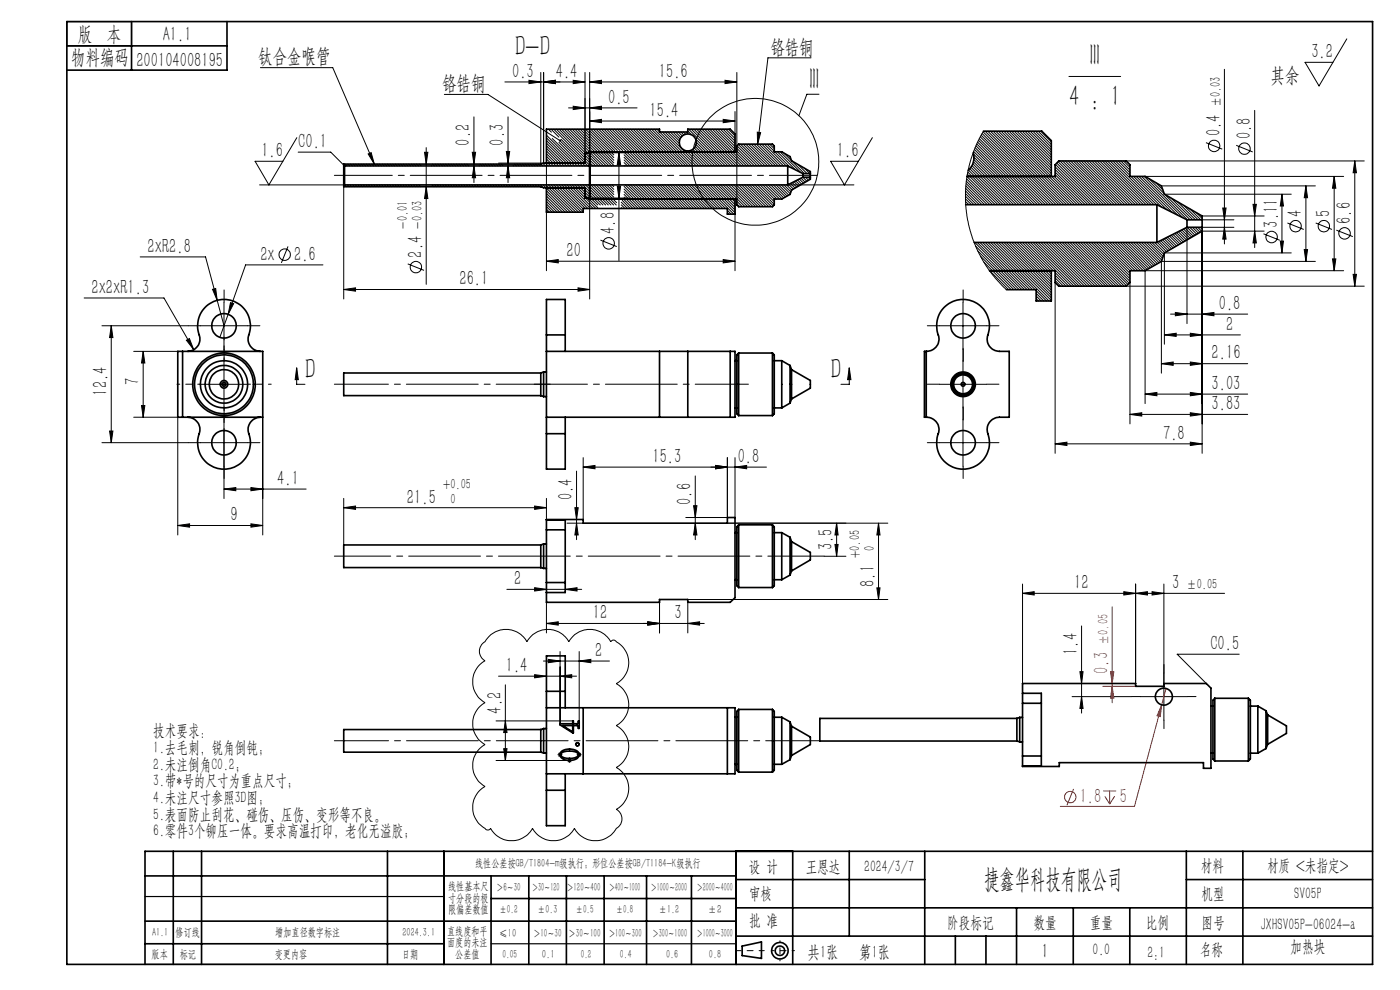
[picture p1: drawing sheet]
<svg xmlns="http://www.w3.org/2000/svg" width="297mm" height="210mm" viewBox="0 0 297 210" stroke-linecap="round" stroke-linejoin="round" font-family="sans-serif">
<g fill="none" stroke="#000" stroke-width=".21">
<path d="M55.2 14.3h15.4l8.8 20.5M112.2 17l2.5 .4-2.5 .3zM114.7 15.4v19.4M115.3 17.4l2.5-.4v.7zM115.3 15.4v19.2h-9.5M121.6 17l2.5 .4-2.5 .3zM124.1 15.4v17M124.1 17.4h-17M125.1 17.4l2.5-.4v.7zM125.1 17.4h31.2M125.1 15.4v23.8M153.8 17l2.5 .4-2.5 .3z"/>
<path d="M156.3 15.4v26.8M172 12.3h-9.1l-2.2 18.3M173.7 20h-2.5l-1.7 4.5M226.8 16.2h10.9M259.8 14.7v37M285.7 8.2l-5.9 10-2.9-5h5.9M55.1 39.2h18M63 29.2l-6 10-2.9-5h5.9M63.3 32.3h6.9l2.7 2.7M72.9 39.6v23.8M78.1 32.7l.6-.3 .7 2.4zM90.1 32.3h.7l-.4 2.5z"/>
<path d="M90.4 39.6l.4 2.5h-.7zM90.4 31.3v29M94.3 20h9.2l15.3 9.8M100.2 32.3h.7l-.4 2.5zM100.5 35.2l.4 2.5h-.7zM100.5 24.8v13.9M107.4 32.1h.7l-.3 2.5zM107.8 35.2l.3 2.5h-.7zM107.8 24.8v13.9M115.9 34.6v22.8M120.6 22.9h14.5M121.6 22.5l2.5 .4-2.5 .3z"/>
<path d="M125.1 32.4h8.2M125.1 25.7l2.5-.4v.7zM125.1 22.9l2.5-.4v.7zM125.1 25.7h30.8M131 39.5h.7l-.4 2.5zM131.3 32.4v22.9M131.3 32.4l.4 2.5h-.7zM153.4 25.3l2.5 .4-2.5 .3zM155.9 23.7v8.5M160.7 28l.7 .1-.7 2.5zM167.1 39.2h14.1M185.1 29.2l-6 10-2.9-5h5.9"/>
<path d="M238.9 34.1h50.5M242.9 37.4h42.1M246.4 39.4h32.6M255.8 30.3l3.5 1.3M262.3 30.8l3.4 1.4M266.2 23.4v29.1M277 39.4l.4 2.5h-.7zM277 39.4v16M283 37.4l.4 2.5h-.7zM283 37.4v20M287.4 34.1l.4 2.5h-.7zM287.4 34.1v26.6"/>
<path d="M29.7 54.5h13.9l3.9 14.6M61.1 52.3l-1.4 3.5M68.5 56.2h-16.4l-3.7 10.5M86.5 56l3.5 1.4M115.9 55.4l2.5-.3v.7zM115.9 55.4h40M125.1 42h8.2M125.1 42.2v21.2M127.4 50.9l3.4 1.4M153.4 55.1l2.5 .3-2.5 .4zM155.9 42.2v15.2M223.8 59.9v36.3"/>
<path d="M239.7 59.9v30M247 41.2h26.9M251.8 48.2v20.4M255 45.8h13.2M255 46.6h6.8M255 48.2h6.8M259.4 44.1h.7l-.3 2.5zM259.8 48.2l.3 2.5h-.7zM265.8 43.3h.7l-.3 2.5zM266.2 49l.3 2.5h-.7zM268 49.6l3.5 1.4M268.2 49h-13.2v47.2"/>
<path d="M271.6 51.1h.7l-.3 2.5zM272 41.2l.3 2.5h-.7zM272 41.2v12.4M273.1 47.3l3.5 1.4M273.9 53.6h-26.9v19.4M276.7 52.9h.7l-.4 2.5zM279 55.4h-32.6v23.8M279.1 47.3l3.5 1.4M282.7 54.9h.7l-.4 2.5zM283.5 48.8l3.5 1.4M285 57.4h-42.1v28.2M287.1 58.2h.7l-.4 2.5z"/>
<path d="M17.9 63.2h16.9l6.3 11M21.6 69.1h18.3M23.6 69.1l.4 2.5h-.8zM23.6 69.1v24.8M28.4 74.5h9.3M30.4 74.5l.3 2.5h-.7zM30.4 74.5v14M39.5 72.2l.7-.4 .9 2.4zM42.5 69.1h10M45.1 61.4l.7-.2 .3 2.5zM47.5 64.1v10M47.5 76.5v10"/>
<path d="M48.4 66.7l-1.8 4.9M48.9 64.2l.7 .2-1.2 2.3zM62.9 78l.4 2.5h-.7zM62.9 78v3.5h1.8M72.9 61.4l2.5-.3v.7zM72.9 61.4h52.2M122.6 61.1l2.5 .3-2.5 .4zM180.2 78l.3 2.5h-.7zM180.2 78v3.5h-1.8M199.3 69.1h10M204.3 64.1v10M204.3 76.5v10"/>
<path d="M238.9 60.7h50.5M246.4 77.1l2.5-.3v.7zM246.4 77.1h18.3M247 71l2.5-.3v.7zM247 71h16.1M248.3 66.6h16.4M249.3 66.3l2.5 .3-2.5 .4zM252.5 70.7l2.5 .3-2.5 .4zM252.5 76.8l2.5 .3-2.5 .4zM255 66.6l2.5-.3v.7zM21.6 93.9h18.3M23.2 91.4h.8l-.4 2.5z"/>
<path d="M28.4 88.5h9.3v25M30 86h.7l-.3 2.5zM42.5 81.5h10M42.5 93.9h10M47.5 88.9v16.9M55.7 88.5v25M122.3 99.9v14.6M123.7 99.1l2.5-.4v.7zM123.7 99.1h38.9M123.7 97.1v13.1M151.8 98.7l2.5 .4-2.5 .3zM154.3 97.1v12.7h-8.8"/>
<path d="M155.9 99.1l2.5-.4v.7zM155.9 97.1v12.7M199.3 81.5h10M199.3 93.9h10M204.3 88.9v10M223.8 94.1l2.5-.3v.7zM223.8 94.1h31.2M239.7 87.9l2.5-.3v.7zM239.7 87.9h25M242.9 83.6l2.5-.4v.8zM242.9 83.6h21.8M252.5 83.2l2.5 .4-2.5 .4z"/>
<path d="M252.5 87.6l2.5 .3-2.5 .4zM252.5 93.8l2.5 .3-2.5 .4zM37.7 111.5l2.5-.4v.7zM37.7 111.5h18M47.5 103.7l2.5-.3v.7zM47.5 103.7h17.4M53.2 111.1l2.5 .4-2.5 .3zM53.2 103.4l2.5 .3-2.5 .4zM72.9 107.7l2.5-.4v.7zM72.9 105.7v9.9M72.9 107.7h43M113.4 107.3l2.5 .4-2.5 .3z"/>
<path d="M115.9 105.7v4.5M120.3 111h3.4M122 107.7h.7l-.4 2.5zM122.3 111l.4 2.5h-.7zM147.1 107.3h.7l-.3 2.5zM147.5 101v13.5M147.5 111l.3 2.5h-.7zM154.3 111h34M174.8 118h4.7M177.1 115.5h.7l-.3 2.5zM177.5 111v7M177.5 111l.3 2.5h-.7z"/>
<path d="M186.4 111v16.2M186.4 111l.3 2.5h-.7zM103.9 134.9a5.1 5.1 0 0 1 7.9 1.2 5.1 5.1 0 0 1 8.9 0 5.1 5.1 0 0 1 8.9 0 .66 .66 0 0 1 1.1 0 5.1 5.1 0 0 1 0 8.9 5.1 5.1 0 0 1 0 8.9 5.1 5.1 0 0 1 0 8.9 5.1 5.1 0 0 1 0 8.9 2.29 2.29 0 0 1 0 4 5.1 5.1 0 0 1-8.9 0 5.1 5.1 0 0 1-8.8 0 5.1 5.1 0 0 1-8.9 0 .66 .66 0 0 1-1.2 0 5.1 5.1 0 0 1 0-8.9 5.1 5.1 0 0 1 0-8.9 5.1 5.1 0 0 1 0-8.9 5.1 5.1 0 0 1 0-8.8 2.29 2.29 0 0 1 0-4.1zM107.5 125h15.9M113.4 124.7l2.5 .3-2.5 .4zM115.9 132.2l2.5-.3v.7zM115.9 127.8v6.5M115.9 132.2h33.5M116.3 139.9l2.5 .3-2.5 .4zM118.8 138.2v15.3M119.9 125l2.5-.3v.7zM122.9 138.2v14.8"/>
<path d="M137.4 131.9l2.5 .3-2.5 .4zM139.9 127.8v6.5M145.9 127.2h42.4M145.9 132.2l2.5-.3v.7zM145.9 127.8v6.5M186 124.7h.7l-.3 2.5zM216.9 125.9l2.5-.4v.7zM216.9 123.9v21.1M216.9 125.9h42.9M229.4 132.8v18.5M238.4 125.5l2.5 .4-2.5 .3zM240.9 125.9l2.5-.4v.7z"/>
<path d="M240.9 123.9v21.1M244.4 125.5l2.5 .4-2.5 .3zM246.9 123.9v28.9M262.9 138.8h-13.2l6.2 6.2M105.2 152.9h16.3M105.8 143.4h16.5M106.9 158.8h.7l-.4 2.5zM107.2 152.9l.4 2.5h-.7zM107.2 145.3v16M113.4 143.1l2.5 .3-2.5 .4zM115.3 140.2h14M118.5 159.7l.7 .7"/>
<path d="M118.8 159.6v1M118.8 143.4l2.5-.3v.7zM119.2 159.7l-.7 .7M122.5 159.7l.7 .7M122.9 159.6v1M122.9 140.2l2.4-.3v.7zM123.2 159.7l-.7 .7M227.4 147.8h12.7M229.1 142.5h.7l-.4 2.5zM229.4 147.8l.4 2.5h-.7zM241.9 147.8h10M105.2 161.3h16.1"/>
<path d="M118.3 160.1h1M120.5 161l.7 .7M120.8 160.8v1M121.2 161l-.7 .7M122.3 160.1h1.1"/>
<circle cx="160.3" cy="34.3" r="13.4"/>
<circle cx="257.6" cy="31" r="1.22"/>
<circle cx="264" cy="31.5" r="1.2"/>
<circle cx="60.4" cy="54" r="1.2"/>
<circle cx="88.2" cy="56.7" r="1.22"/>
<circle cx="129.1" cy="51.6" r="1.21"/>
<circle cx="269.8" cy="50.3" r="1.22"/>
<circle cx="274.8" cy="48" r="1.21"/>
<circle cx="280.8" cy="48" r="1.21"/>
<circle cx="285.2" cy="49.5" r="1.21"/>
</g>
<g fill="none" stroke="#f00" stroke-width=".21">
<path d="M235.9 128.7v20.4M233.9 145.6h7M235.6 142.5h.7l-.4 2.5zM235.9 145.6l.4 2.5h-.7zM246.5 149.5l-.4 2.5-.6-.2zM247.4 146l-6.7 25.1h-15.8M227.8 167.3l-1.5 3.5M234 167.8h2.8M234.4 168.9l1 1.7M235.4 167.8v2.8M236.5 168.9l-1.1 1.7"/>
<circle cx="227" cy="169.1" r="1.21"/>
</g>
<g fill="none" stroke="#000" stroke-width=".35">
<path d="M14.2 4.6h277v200h-277zM14.2 9.7h34M27.9 4.6v10.3M48.2 4.6v10.3h-34M30.8 195.4h125.4M30.8 185.8h125.4M36.8 180.6v24M42.8 180.6v24M82.2 180.6v24M94.2 180.6v24M104.2 185.8v18.8M104.2 190.6h52"/>
<path d="M112.2 185.8v18.8M120.2 185.8v18.8M128.2 185.8v18.8M137.2 185.8v18.8M146.7 185.8v18.8M156.2 180.6v24M156.2 186.6h40M156.2 198.6h135M156.2 192.6h135M168.2 180.6v24M180.2 180.6v18M196.2 180.6v24"/>
<path d="M202.7 198.6v6M209.2 198.6v6M215.7 192.6v12M227.7 192.6v12M239.7 192.6v12M251.7 186.6h39.5M251.7 180.6v24M263.7 180.6v24M291.2 180.6h-260.4v24M30.8 200.2h63.4M157.4 200.7l4.1-.9v3.5l-4.1-.6z"/>
<circle cx="165.5" cy="201.7" r="1.74"/>
<circle cx="165.5" cy="201.7" r="1"/>
</g>
<path d="M47.5 76.5v-5M42.5 81.5h-5M47.5 86.5v5M52.5 81.5h5" fill="none" stroke="#000" stroke-width=".21" stroke-dasharray="15.2 1.3 1.3 1.3" stroke-dashoffset="14.6"/>
<g fill="none" stroke="#000" stroke-width=".21" stroke-dasharray="15.2 1.3 1.3 1.3">
<path d="M70.9 37.2h2.2M42.5 69.1h-2.6M47.5 64.1v-2.6M47.5 74.1v2.6M52.5 69.1h2.6M199.3 69.1h-2.6M204.3 76.5v-2.6M204.3 64.1v-2.6M204.3 74.1v2.6M209.3 69.1h2.6M42.5 93.9h-2.6M47.5 88.9v-2.6"/>
<path d="M47.5 98.9v2.6M52.5 93.9h2.6M199.3 81.5h-2.6M199.3 93.9h-2.6M204.3 86.5v2.6M204.3 88.9v-2.6M204.3 98.9v2.6M209.3 81.5h2.6M209.3 93.9h2.6M241.9 147.8h-1.8M246.9 142.8v-1.8M246.9 152.8v1.8"/>
<path d="M251.9 147.8h1.8"/>
</g>
<path d="M70.9 157.1h103" fill="none" stroke="#000" stroke-width=".21" stroke-dasharray="15.2 1.3 1.3 1.3" stroke-dashoffset="3.7"/>
<path d="M70.9 118h103.9" fill="none" stroke="#000" stroke-width=".21" stroke-dasharray="15.2 1.3 1.3 1.3" stroke-dashoffset="3.3"/>
<path d="M70.9 81.5h45.8" fill="none" stroke="#000" stroke-width=".21" stroke-dasharray="15.2 1.3 1.3 1.3" stroke-dashoffset="3.8"/>
<path d="M113.3 81.5h45.5" fill="none" stroke="#000" stroke-width=".21" stroke-dasharray="15.2 1.3 1.3 1.3" stroke-dashoffset="3.9"/>
<path d="M73.1 37.2h100.2" fill="none" stroke="#000" stroke-width=".21" stroke-dasharray="15.2 1.3 1.3 1.3" stroke-dashoffset="5.1"/>
<path d="M162.1 201.7h-6" fill="none" stroke="#000" stroke-width=".21" stroke-dasharray="15.2 1.3 1.3 1.3" stroke-dashoffset="14.1"/>
<path d="M168.5 201.7h-4.8" fill="none" stroke="#000" stroke-width=".21" stroke-dasharray="15.2 1.3 1.3 1.3" stroke-dashoffset="14.7"/>
<path d="M165.5 199.6v4.2" fill="none" stroke="#000" stroke-width=".21" stroke-dasharray="15.2 1.3 1.3 1.3" stroke-dashoffset="15"/>
<path d="M14.2 4.6h13.7v5.1h-13.7zM30.8 190.2h63.4M30.8 204.6h63.4M104.2 200.2h52" fill="none" stroke="#000" stroke-width=".25"/>
<g fill="#000">
<path d="M78.1 32.7l.6-.3 .7 2.4zM118.6 29.7v.1a.22 .22 0 0 0 .1 .3 .22 .22 0 0 0 .3-.2l-.2-.1 .2 .1-.1-.3zM160.7 28l.7 .1-.7 2.5z"/>
<path d="M90.4 39.6l.4 2.5h-.7zM90.1 32.3h.7l-.4 2.5z"/>
<path d="M259.4 44.1h.7l-.3 2.5zM259.8 48.2l.3 2.5h-.7z"/>
<path d="M180.2 78l.3 2.5h-.7zM62.9 78l.4 2.5h-.7z"/>
<path d="M30 86h.7l-.3 2.5zM30.4 74.5l.3 2.5h-.7zM23.2 91.4h.8l-.4 2.5zM23.6 69.1l.4 2.5h-.8zM100.5 35.2l.4 2.5h-.7zM100.2 32.3h.7l-.4 2.5zM107.8 35.2l.3 2.5h-.7zM107.4 32.1h.7l-.3 2.5zM271.6 51.1h.7l-.3 2.5zM272 41.2l.3 2.5h-.7zM276.7 52.9h.7l-.4 2.5zM277 39.4l.4 2.5h-.7zM282.7 54.9h.7l-.4 2.5zM283 37.4l.4 2.5h-.7zM287.1 58.2h.7l-.4 2.5zM287.4 34.1l.4 2.5h-.7z"/>
<path d="M151.8 98.7l2.5 .4-2.5 .3zM123.7 99.1l2.5-.4v.7z"/>
<path d="M155.9 99.1l2.5-.4v.7zM151.8 98.7l2.5 .4-2.5 .3zM121.6 17l2.5 .4-2.5 .3zM115.3 17.4l2.5-.4v.7zM122.6 61.1l2.5 .3-2.5 .4zM72.9 61.4l2.5-.3v.7zM153.8 17l2.5 .4-2.5 .3zM125.1 17.4l2.5-.4v.7zM252.5 70.7l2.5 .3-2.5 .4zM247 71l2.5-.3v.7z"/>
<path d="M37.7 111.5l2.5-.4v.7zM53.2 111.1l2.5 .4-2.5 .3zM45.1 61.4l1 2.3-.3-2.5zM48.9 64.2l-.5 2.5 1.2-2.3zM39.5 72.2l1.6 2-.9-2.4zM47.5 103.7l2.5-.3v.7zM53.2 103.4l2.5 .3-2.5 .4zM113.4 124.7l2.5 .3-2.5 .4zM119.9 125l2.5-.3v.7zM72.9 107.7l2.5-.4v.7zM113.4 107.3l2.5 .4-2.5 .3zM125.1 25.7l2.5-.4v.7zM153.4 25.3l2.5 .4-2.5 .3zM115.9 55.4l2.5-.3v.7zM153.4 55.1l2.5 .3-2.5 .4zM121.6 22.5l2.5 .4-2.5 .3zM125.1 22.9l2.5-.4v.7zM112.2 17l2.5 .4-2.5 .3zM115.3 17.4l2.5-.4v.7zM249.3 66.3l2.5 .3-2.5 .4zM255 66.6l2.5-.3v.7zM246.4 77.1l2.5-.3v.7zM252.5 76.8l2.5 .3-2.5 .4zM242.9 83.6l2.5-.4v.8zM252.5 83.2l2.5 .4-2.5 .4zM239.7 87.9l2.5-.3v.7zM252.5 87.6l2.5 .3-2.5 .4zM223.8 94.1l2.5-.3v.7zM252.5 93.8l2.5 .3-2.5 .4zM116.3 139.9l2.5 .3-2.5 .4zM122.9 140.2l2.4-.3v.7zM113.4 143.1l2.5 .3-2.5 .4zM118.8 143.4l2.5-.3v.7z"/>
<path d="M147.5 111l.3 2.5h-.7zM147.1 107.3h.7l-.3 2.5zM186 124.7h.7l-.3 2.5zM186.4 111l.3 2.5h-.7zM122.3 111l.4 2.5h-.7zM122 107.7h.7l-.4 2.5z"/>
<path d="M177.5 111l.3 2.5h-.7zM177.1 115.5h.7l-.3 2.5zM131.3 32.4l.4 2.5h-.7zM131 39.5h.7l-.4 2.5zM265.8 43.3h.7l-.3 2.5zM266.2 49l.3 2.5h-.7z"/>
<path d="M115.9 132.2l2.5-.3v.7zM137.4 131.9l2.5 .3-2.5 .4z"/>
<path d="M137.4 131.9l2.5 .3-2.5 .4zM145.9 132.2l2.5-.3v.7z"/>
<path d="M216.9 125.9l2.5-.4v.7zM238.4 125.5l2.5 .4-2.5 .3z"/>
<path d="M240.9 125.9l2.5-.4v.7zM244.4 125.5l2.5 .4-2.5 .3z"/>
<path d="M229.1 142.5h.7l-.4 2.5zM229.4 147.8l.4 2.5h-.7z"/>
<path d="M106.9 158.8h.7l-.4 2.5zM107.2 152.9l.4 2.5h-.7z"/>
</g>
<g fill="#f00">
<path d="M246.5 149.5l-.4 2.5-.6-.2z"/>
<path d="M235.6 142.5h.7l-.4 2.5zM235.9 145.6l.4 2.5h-.7z"/>
</g>
<g fill="none" stroke="#000" stroke-width=".35">
<path d="M72.9 35v4.4M72.9 39.4v.2h41.8l.6 .2h8.8v2.2h1M72.9 35l.2 .2M73.1 35.2v4M73.1 39.2l-.2 .2M73.1 39.2h94M73.1 35.2h94M115.9 39.8v5.2h7.8v-.8h30.6v1.2h1.6v-3.2M124.9 32.4v-.2h31.4v-1.2l.4-.4h7.2l.4 .4v1.2h1.5l1.8 1 .3 .9 4 2.3v.4M125.1 32.2v10M125.1 32.4h-1v2.2h-8.8l-.6 .2h-41.8v.2M155.9 32.2v-3.8l-1-1h-9v.6h-6v-.6h-24v7.2"/>
<path d="M167.1 35.2v4M167.1 35.2l3.2 1.6M170.3 36.8v.8M170.3 37.6l-3.2 1.6M170.3 37.6h1.6M170.3 36.8h1.6M171.9 36.8v.8M171.9 37.6v.4l-4 2.3-.3 .9-1.8 1h-1.5v1.3l-.4 .3h-7.2l-.4-.3v-1.3h-31.4v-.2M205.1 37.4h18.7v-2.4l.8-.9h14.3l.8 .9v2.4h3.2l3.5 2 .6 1.8 8 4.6v.8M206.5 32.4a3.7 3.7 0 0 1-1.1 3.8M208.6 27.8h12.4l2 2v7.6M204.9 43.4h40.5"/>
<path d="M206.7 51.4h38.7M223 57.4v6.4h-3.2v-2.4h-6.3M245.4 43.4v8M245.4 43.4l6.4 3.2M251.8 46.6v1.6M251.8 48.2l-6.4 3.2M251.8 48.2h3.2M251.8 46.6h3.2M255 46.6v1.6M255 48.2v.8l-8 4.6-.6 1.8-3.5 2h-3.2v2.5l-.8 .8h-14.3l-.8-.8v-2.5h-13.9M37.7 74.5h18v14h-18zM38.7 74.5v14"/>
<path d="M39.8 74.5a2.67 2.67 0 0 0 2.3-3.9 5.6 5.6 0 0 1 6-7.1 5.6 5.6 0 0 1 4.5 8.1 2.66 2.66 0 0 0 2.6 2.9M114.7 79.1v4.8M114.7 79.1h-41.8v4.8h41.8M115.3 78.9v5.2M115.3 78.9h.6M115.3 78.9l-.6 .2M115.9 71v3.5M115.9 71v-7.5h4v7.5M115.9 74.5v14M115.9 74.5h40v14h-40M115.9 71h4M119.9 71v3.5"/>
<path d="M139.9 74.5v14M145.9 74.5v14M154.9 74.5v14M155.9 76.5h.4M156.7 74.9v13.3M156.7 74.9l-.4 .4v12.5l.4 .4M156.7 74.9h7.2M163.9 74.9v13.3M163.9 74.9l.4 .4v12.5l-.4 .4M164.3 76.5h1.5M165.8 76.5v10M165.8 76.5l1.8 1"/>
<path d="M167.6 77.5v8M167.6 77.5l.3 .9M167.9 78.4v6.2M167.9 78.4l4 2.3v1.6l-4 2.3M196.5 74.5v14M200.3 65.2a5.6 5.6 0 0 1 7.1-.8 5.6 5.6 0 0 1 2.1 6.9 2.61 2.61 0 0 0 2.5 3.2h2.1v14h-2.1a2.67 2.67 0 0 0-2.3 3.9 5.6 5.6 0 0 1-5.8 7.1 5.6 5.6 0 0 1-4.8-7.8 2.68 2.68 0 0 0-3-3.2v-14a2.7 2.7 0 0 0 2.8-3.9 5.6 5.6 0 0 1 1.4-5.4zM39.8 88.5a2.67 2.67 0 0 1 2.3 3.9 5.6 5.6 0 0 0 6 7.1 5.6 5.6 0 0 0 4.5-8.1 2.66 2.66 0 0 1 2.6-2.9M114.7 83.9l.6 .2M115.3 84.1h.6M115.9 88.5v3.5M115.9 92v7.5h4v-7.5M115.9 92h4"/>
<path d="M119.9 88.5v3.5M155.9 86.5h.4M156.7 88.2h7.2M164.3 86.5h1.5M167.6 85.5l-1.8 1M167.9 84.6l-.3 .9M114.7 115.6v4.8M114.7 115.6h-41.8v4.8h41.8M115.3 115.4v5.2M115.3 115.4h.6M115.3 115.4l-.6 .2M115.9 112.4v11.2"/>
<path d="M115.9 110.3h4v2.1M115.9 110.3v2.1M115.9 110.3l7.8-.1v.8h30.6v-1.2h1.6v17l-1 1h-9v-.6h-6v.6h-24v-2.1M115.9 112.4h4M119.9 112.4v11.2M155.9 113h.4M156.7 111.3v13.3M156.7 111.3l-.4 .5v12.4l.4 .4M156.7 111.3h7.2M163.9 111.3v13.3M163.9 111.3l.4 .5v12.4l-.4 .4M164.3 113h1.5"/>
<path d="M165.8 113v10M165.8 113l1.8 1M167.6 114v8M167.6 114l.3 .9M167.9 114.9v6.2M167.9 114.9l4 2.3v1.6l-4 2.3M114.7 120.4l.6 .2M115.3 120.6h.6M115.9 123.6v2.1M115.9 123.6h4M119.9 123.6v2.1h-4M155.9 123h.4"/>
<path d="M156.7 124.6h7.2M164.3 123h1.5M167.6 122l-1.8 1M167.9 121.1l-.3 .9M114.7 154.8v4.8M114.7 154.8h-41.8v4.8h41.8M114.7 159.6l.6 .1M115.3 154.5v5.2M115.3 159.7h.6M115.3 154.5l-.6 .3M115.3 154.5h.6M115.9 146.6v3.5"/>
<path d="M115.9 146.6v-7.5h4v7.5M115.9 150.1v14M115.9 150.1h40v14h-40M115.9 146.6h4M118.8 153.5h2.7v-.6h.1v.6h.8l.3-.1v-.4h.2v1.5h-.2v-.4l-.2-.2h-.9v1.6h-.1l-2.7-1.7zM119 159.5a2.9 2.9 0 0 1 3.8 .2 1.13 1.13 0 0 1-1.1 1.5 2.38 2.38 0 0 1-2.9-.9v-.4zM119.1 159.8a3.7 3.7 0 0 1 3.5 0l.1 .3-.1 .3a3.5 3.5 0 0 1-3.5 0l-.1-.3zM119.4 153.9h2.1v1.3zM119.9 146.6v3.5M123.7 150.1v14M154.3 150.1v14M155.9 152.1h.4"/>
<path d="M156.7 150.5v13.3M156.7 150.5l-.4 .4v12.5l.4 .4M156.7 150.5h7.2M163.9 150.5v13.3M163.9 150.5l.4 .4v12.5l-.4 .4M164.3 152.1h1.5M165.8 152.1v10M165.8 152.1l1.8 1M167.6 153.1v8M167.6 153.1l.3 .9M167.9 154v6.3M167.9 154l4 2.3v1.6l-4 2.4"/>
<path d="M215.7 152.4v4.8M215.7 152.4h-41.8v4.8h41.8M215.7 157.2l.6 .2M216.3 152.2v5.2M216.3 152.2l-.6 .2M216.3 152.2h.6M216.3 157.4h.6M216.9 149.2v11.2M216.9 147.1v2.1M216.9 147.1h4v2.1M216.9 149.2h4M216.9 147.1v-2.1h24v.6h6v-.6h9l1 1v17h-1.6v-1.2h-30.6v.8l-7.8-.1"/>
<path d="M220.9 149.2v11.2M256.9 159.8h.4M256.9 149.8h.4M257.7 148.1v13.3M257.7 148.1l-.4 .4v12.5l.4 .4M257.7 148.1h7.1M264.8 148.1v13.3M264.8 148.1l.5 .4v12.5l-.5 .4M265.3 159.8h1.5M265.3 149.8h1.5M266.8 149.8v10M266.8 149.8l1.8 1"/>
<path d="M268.6 150.8v8M268.6 158.8l-1.8 1M268.6 150.8l.3 .9M268.9 151.7v6.2M268.9 151.7l4 2.3v1.6l-4 2.3M268.9 157.9l-.3 .9M115.9 164.1v3.5M115.9 167.6v7.5h4v-7.5M115.9 167.6h4M119.9 164.1v3.5M155.9 162.1h.4M156.7 163.8h7.2"/>
<path d="M164.3 162.1h1.5M167.6 161.1l-1.8 1M167.9 160.3l-.3 .8M216.9 160.4v2.1M216.9 160.4h4M220.9 160.4v2.1h-4M257.7 161.4h7.1"/>
<circle cx="145.9" cy="30.2" r="1.79"/>
<circle cx="47.5" cy="69.1" r="2.6"/>
<circle cx="204.3" cy="69.1" r="2.6"/>
<circle cx="47.5" cy="81.5" r=".81"/>
<circle cx="47.5" cy="81.5" r="6.6"/>
<circle cx="47.5" cy="81.5" r="5"/>
<circle cx="47.5" cy="81.5" r="6.2"/>
<circle cx="47.5" cy="81.5" r="3.1"/>
<circle cx="47.5" cy="81.5" r="4"/>
<circle cx="47.5" cy="93.9" r="2.6"/>
<circle cx="47.5" cy="81.5" r=".4"/>
<circle cx="204.3" cy="81.5" r="2.4"/>
<circle cx="204.3" cy="93.9" r="2.59"/>
<circle cx="204.3" cy="81.5" r="2"/>
<circle cx="204.3" cy="81.5" r=".4"/>
<circle cx="204.3" cy="81.5" r="2.6"/>
<circle cx="204.3" cy="81.5" r="2.2"/>
<circle cx="122.5" cy="157.9" r=".37"/>
<circle cx="246.9" cy="147.8" r="1.79"/>
</g>
<g fill="none" stroke="#000" stroke-width=".21">
<path d="M72.9 39.5l.1 .1M73.1 39.2l.5 .4M73.2 34.8l.4 .4M73.7 39.2l.4 .4M73.8 34.8l.4 .4M74.3 39.2l.3 .4M74.4 34.8l.4 .4M74.8 39.2l.4 .4M74.9 34.8l.4 .4M75.4 39.2l.4 .4M75.5 34.8l.4 .4M76 39.2l.3 .4"/>
<path d="M76 34.8l.4 .4M76.5 39.2l.4 .4M76.6 34.8l.4 .4M77.1 39.2l.4 .4M77.2 34.8l.3 .4M77.6 39.2l.4 .4M77.7 34.8l.4 .4M78.2 39.2l.4 .4M78.3 34.8l.4 .4M78.7 39.2l.5 .4M78.8 34.8h.1M79 35l.2 .2"/>
<path d="M79.3 39.2l.4 .4M79.4 34.8l.4 .4M79.9 39.2l.4 .4M80 34.8l.4 .4M80.4 39.2l.4 .4M80.5 34.8l.4 .4M81 39.2l.4 .4M81.1 34.8l.4 .4M81.6 39.2l.4 .4M81.6 34.8l.5 .4M82.1 39.2l.4 .4M82.2 34.8l.4 .4"/>
<path d="M82.7 39.2l.4 .4M82.8 34.8l.4 .4M83.3 39.2l.3 .4M83.3 34.8l.4 .4M83.8 39.2l.4 .4M83.9 34.8l.4 .4M84.3 39.2l.5 .4M84.5 34.8l.3 .4M84.9 39.2l.4 .4M85 34.8l.4 .4M85.5 39.2l.4 .4M85.6 34.8l.4 .4"/>
<path d="M86 39.2l.4 .4M86.1 34.8l.4 .4M86.6 39.2l.4 .4M86.7 34.8l.4 .4M87.2 39.2l.4 .4M87.3 34.8l.4 .4M87.7 39.2l.4 .4M87.8 34.8l.4 .4M88.3 39.2l.4 .4M88.4 34.8l.4 .4M88.9 39.2l.4 .4M88.9 34.8l.4 .4"/>
<path d="M91.5 35.1l.1 .1M91.7 39.2l.4 .4M91.8 34.8l.3 .4M92.2 39.2l.4 .4M92.3 34.8l.4 .4M92.8 39.2l.4 .4M92.9 34.8l.4 .4M93.3 39.2l.4 .4M93.5 34.8l.3 .4M93.9 39.2l.4 .4M94 34.8l.4 .4M94.5 39.2l.4 .4"/>
<path d="M94.5 34.8l.5 .4M95 39.2l.4 .4M95.1 34.8l.4 .4M95.6 39.2l.4 .4M95.7 34.8l.4 .4M96.2 39.2l.4 .4M96.2 34.8l.4 .4M96.7 39.2l.4 .4M96.8 34.8l.4 .4M97.3 39.2l.4 .4M97.4 34.8l.4 .4M97.8 39.2l.4 .4"/>
<path d="M97.9 34.8l.4 .4M98.4 39.2l.4 .4M98.5 34.8l.4 .4M99 39.2l.3 .4M99.1 34.8l.3 .4M99.5 39.2l.4 .4M100.1 39.2l.4 .4M100.6 39.2l.4 .4M101.2 39.2l.4 .4M101.6 35.2h.1M101.8 39.2l.4 .4M101.8 34.8l.5 .4"/>
<path d="M102.3 39.2l.4 .4M102.4 34.8l.4 .4M102.9 39.2l.4 .4M103 34.8l.4 .4M103.4 39.2l.5 .4M103.5 34.8l.4 .4M104 39.2l.4 .4M104.1 34.8l.4 .4M104.6 39.2l.4 .4M104.7 34.8l.4 .4M105.1 39.2l.4 .4M105.2 34.8l.4 .4"/>
<path d="M105.7 39.2l.4 .4M105.8 34.8l.4 .4M106.3 39.2l.3 .4M106.3 34.8l.4 .3M106.8 39.2l.4 .4M107.4 39.2l.4 .4M108 39.2l.3 .4M108.5 39.2l.4 .4M108.9 35.1l.1 .1M109 39.2l.5 .4M109.1 34.8l.4 .4M109.6 39.2l.4 .4"/>
<path d="M109.7 34.8l.4 .4M110.2 39.2l.4 .4M110.3 34.8l.4 .4M110.7 39.2l.5 .4M110.8 34.8l.4 .4M111.3 39.2l.4 .4M111.4 34.8l.4 .4M111.9 39.2l.4 .4M112 34.8l.4 .4M112.4 39.2l.4 .4M112.5 34.8l.4 .4M113 39.2l.4 .4"/>
<path d="M113.1 34.8l.4 .4M113.6 39.2l.3 .4M113.6 34.8l.5 .4M114.1 39.2l.4 .4M114.2 34.8l.4 .4M114.7 39.2l.6 .6M114.8 34.8l.3 .4M115.2 34.7l.5 .5M115.2 39.2l.6 .6M115.7 34.6l.6 .6M115.8 39.2l5.8 5.8M115.9 31.5l3.8 3.7"/>
<path d="M115.9 30.4l4.9 4.8M115.9 29.8l5.4 5.4M115.9 29.2l6 6M115.9 28.7l6.5 6.5M115.9 39.9l5.1 5.1M115.9 34.3l.9 .9M115.9 33.7l1.5 1.5M115.9 33.2l2.1 2M115.9 32.6l2.6 2.6M115.9 32l3.2 3.2M115.9 30.9l4.3 4.3M116.3 39.2l5.9 5.8"/>
<path d="M116.3 27.4l.7 .6M116.9 39.2l5.8 5.8M116.9 27.4l1.7 1.7M117.2 29.4l5.8 5.8M117.5 27.4l7.8 7.8M117.5 39.2l5.8 5.8M118 27.4l7.8 7.8M118 39.2l5.7 5.7M118.6 30.2l5 5M118.6 27.4l7.8 7.8M118.6 39.2l5.1 5.1M118.8 29.8l5.3 5.4"/>
<path d="M119 29.5l5.7 5.7M119.1 27.4l7.9 7.8M119.2 39.2l5 5M119.7 27.4l7.8 7.8M119.7 39.2l5 5M120.3 27.4l4.8 4.8M120.3 39.2l5 5M120.8 27.4l7.8 7.8M120.9 39.2l4.9 5M121.4 27.4l7.8 7.8M121.4 39.2l5 5M122 27.4l7.8 7.8"/>
<path d="M122 39.2l2.9 2.9M122.5 27.4l7.7 7.7M122.5 39.2l4.3 4.3M123.1 27.4l7.1 7.2M123.1 39.2l4.3 4.3M123.6 27.4l6.6 6.6M123.6 39.2l4.3 4.3M124.2 27.4l6 6M124.2 39.2l4.3 4.3M124.8 27.4l5.4 5.5M124.8 39.2l4.2 4.3M125.1 32.3l3 2.9"/>
<path d="M125.3 27.4l4.9 4.9M125.3 39.2l4.3 4.3M125.9 27.4l4.5 4.5M125.9 39.2l4.3 4.3M126.4 27.4l4.6 4.5M126.5 39.2l4.2 4.3M127 27.4l4.5 4.5M127 39.2l3.2 3.2M127.6 39.2l2.6 2.6M127.6 27.4l4.5 4.5M128.1 27.4l7.8 7.8M128.1 39.2l2.1 2.1"/>
<path d="M128.7 27.4l7.8 7.8M128.7 39.2l1.5 1.5M129.3 27.4l7.8 7.8M129.3 39.2l.9 1M129.8 27.4l7.8 7.8M129.8 39.2l.4 .4M130.4 27.4l7.8 7.8M131 27.4l7.7 7.8M131.5 27.4l7.8 7.8M132 27.4l7.8 7.8M132.4 32.8l2.4 2.4M132.4 32.3l3 2.9"/>
<path d="M132.4 39.5l4.7 4.7M132.4 33.4l1.8 1.8M132.4 33.9l1.3 1.3M132.4 35.1l.2 .1M132.4 34.5l.7 .7M132.6 27.4l7.8 7.8M132.6 39.2l5 5M133.2 27.4l7.8 7.8M133.2 39.2l5 5M133.7 27.4l7.8 7.8M133.7 39.2l5 5M134.3 27.4l7.8 7.8"/>
<path d="M134.3 39.2l5 5M134.9 27.4l7.8 7.8M134.9 39.2l5 5M135.4 27.4l7.8 7.8M135.4 39.2l5 5M136 27.4l7.8 7.8M136 39.2l5 5M136.6 27.4l7.8 7.8M136.6 39.2l5 5M137.1 27.4l7.8 7.8M137.1 39.2l5 5M137.7 27.4l7.8 7.8"/>
<path d="M137.7 39.2l5 5M138.2 27.4l7.8 7.8M138.3 39.2l5 5M138.8 27.4l7.8 7.8M138.8 39.2l5 5M139.3 27.4l7.8 7.8M139.4 39.2l5 5M139.9 39.2l5 5M140.5 39.2l5 5M140.5 28l7.2 7.2M141 39.2l5.1 5M141.1 28l7.2 7.2"/>
<path d="M141.6 39.2l5 5M141.6 28l2.5 2.5M142.2 39.2l5 5M142.2 28l1.9 1.9M142.7 39.2l5 5M142.8 28l1.5 1.5M143.3 39.2l5 5M143.3 28l1.2 1.2M143.9 39.2l5 5M143.9 28l.8 .8M144.4 39.2l5 5M144.5 28l.6 .6"/>
<path d="M145 39.2l5 5M145 28l.5 .5M145.6 39.2l4.9 5M145.6 28l.4 .4M145.6 32l3.2 3.2M145.9 27.8l.8 .8M146.1 27.4l7.8 7.8M146.1 39.2l5 5M146.2 32l3.2 3.2M146.6 31.9l3.4 3.3M146.6 27.4l7.8 7.8M146.6 39.2l5.1 5"/>
<path d="M147 31.7l3.5 3.5M147.2 27.4l7.8 7.8M147.2 39.2l5 5M147.3 31.4l3.8 3.8M147.5 31.1l4.2 4.1M147.5 29.4l5.8 5.8M147.6 30.6l4.6 4.6M147.7 30.2l5.1 5M147.8 27.4l7.8 7.8M147.8 39.2l5 5M148.3 27.4l7.8 7.8M148.3 39.2l5.1 5"/>
<path d="M148.9 27.4l7.8 7.8M148.9 39.2l5 5M149.5 27.4l7.8 7.8M149.5 39.2l6.2 6.2M150 39.2l5.9 5.9M150 27.4l7.8 7.8M150.6 27.4l7.8 7.8M150.6 39.2l5.3 5.3M151.1 27.4l7.8 7.8M151.2 39.2l4.7 4.8M151.7 27.4l4.2 4.2M151.7 39.2l4.2 4.2"/>
<path d="M152.3 27.4l3.6 3.7M152.3 39.2l3.6 3.7M152.8 27.4l3.1 3.1M152.8 39.2l3.1 3.1M153.4 27.4l2.5 2.5M153.4 39.2l4.6 4.6M154 39.2l4.6 4.6M154 27.4l1.9 2M154.5 39.2l4.7 4.6M154.5 27.4l1.4 1.4M155.1 39.2l4.6 4.6M155.6 39.2l4.7 4.6"/>
<path d="M156.2 39.2l4.6 4.6M156.3 32l3.2 3.2M156.3 31.5l3.8 3.7M156.4 30.9l4.2 4.3M156.6 30.6l4.6 4.6M156.8 39.2l4.6 4.6M157.1 30.6l4.6 4.6M157.3 39.2l4.7 4.6M157.7 30.6l4.6 4.6M157.9 39.2l4.6 4.6M158.2 30.6l4.7 4.6M158.5 39.2l4.6 4.6"/>
<path d="M158.8 30.6l4.6 4.6M159 39.2l4.7 4.6M159.3 30.6l4.7 4.6M159.6 39.2l4.4 4.5M159.9 30.6l4.7 4.6M160.1 39.2l4.2 4.1M160.5 30.6l4.6 4.6M160.7 39.2l3.6 3.6M161.1 30.6l4.6 4.6M161.3 39.2l3 3M161.6 30.6l4.6 4.6M161.8 39.2l3 3"/>
<path d="M162.2 30.6l4.6 4.6M162.4 39.2l3 3M162.7 30.6l1.6 1.5M162.9 39.2l3 3M163.3 30.6l1 .9M163.5 39.2l2.8 2.8M163.8 30.6l.5 .4M164.1 39.2l2.5 2.6M164.4 32.2l3.2 3.3M164.6 39.2l2.4 2.4M164.9 32.2l3.8 3.8M165.2 39.2l2.1 2.2"/>
<path d="M165.5 32.2l4.4 4.4M165.7 39.2l1.9 1.9M166.3 32.5l1.6 1.6M166.3 39.2l1.5 1.5M166.9 39.2l1.1 1.1M167.3 39.1l1 1M167.7 38.9l1 1M168 34.1l2.6 2.7M168.1 38.7l.9 1M168.5 38.6l.9 .9M168.8 38.4l.9 .9M169.2 38.2l.9 .9"/>
<path d="M169.3 34.9l1.9 1.9M169.6 38l.9 .9M169.9 37.8l.9 .9M170.3 37.6l.9 .8M170.6 35.7l1.2 1.1M170.9 37.6l.6 .6M171.4 37.6l.5 .5M204.9 40l3.4 3.4M204.9 39.4l4 4M205 38.9l4.4 4.5M205 38.4l5 5M205.1 38l5.5 5.4"/>
<path d="M205.1 37.5l6 5.9M205.2 37l6.5 6.4M205.3 36.5l7 6.9M205.5 36.1l7.3 7.3M205.7 35.8l7.7 7.6M206 35.5l7.9 7.9M206.2 35.1l8.3 8.3M206.4 34.7l8.7 8.7M206.5 34.3l9.1 9.1M206.6 32.7l10.7 10.7M206.6 32.1l11.3 11.3M206.6 33.9l9.6 9.5"/>
<path d="M206.6 33.3l10.1 10.1M206.7 31.7l11.7 11.7M206.9 31.3l12.1 12.1M207 30.9l12.5 12.5M207.2 30.5l12.9 12.9M207.4 30.2l13.3 13.2M207.6 29.8l13.6 13.6M207.8 29.4l14 14M208 29l14.4 14.4M208.1 28.7l14.8 14.7M208.4 28.3l15.1 15.1M208.6 28l15.4 15.4"/>
<path d="M208.6 27.8l-1.3 2.5-.7 1.8-.8 2.3-.6 2.6-.4 3.5 .1 2.9 .2 2.3 1.1 4.6 1.9 4.2 2.4 3.8 3 3.1M209 27.8l15.6 15.6M209.6 27.8l15.5 15.6M210.1 27.8l15.6 15.6M210.7 27.8l15.6 15.6M211.2 27.8l15.6 15.6M211.8 27.8l15.6 15.6M212.4 27.8l15.6 15.6M212.9 27.8l15.6 15.6M213.5 27.8l9.5 9.6M214.1 27.8l8.9 9M214.6 27.8l8.4 8.5"/>
<path d="M215.2 27.8l7.8 7.9M215.7 27.8l7.3 7.3M216.3 27.8l6.7 6.8M216.9 27.8l6.1 6.2M217.4 27.8l5.6 5.6M218 27.8l5 5.1M218.5 27.8l4.5 4.5M219.1 27.8l3.9 4M219.7 27.8l3.3 3.4M220.2 27.8l2.8 2.8M220.8 27.8l2.2 2.3M223.1 37.4l6 6"/>
<path d="M223.7 37.4l6 6M223.8 37l6.4 6.4M223.8 36.5l7 6.9M223.8 35.9l7.6 7.5M223.8 35.4l8.1 8M223.9 34.9l8.5 8.5M224.2 34.6l8.8 8.8M224.5 34.3l9.1 9.1M224.9 34.1l9.2 9.3M225.4 34.1l9.3 9.3M226 34.1l9.3 9.3M226.6 34.1l9.2 9.3"/>
<path d="M227.1 34.1l9.3 9.3M227.7 34.1l9.3 9.3M228.2 34.1l9.3 9.3M228.8 34.1l9.3 9.3M229.3 34.1l9.3 9.3M229.9 34.1l9.3 9.3M230.5 34.1l9.2 9.3M231 34.1l9.3 9.3M231.6 34.1l9.3 9.3M232.2 34.1l9.2 9.3M232.7 34.1l9.3 9.3M233.3 34.1l9.3 9.3"/>
<path d="M233.9 34.1l9.2 9.3M234.4 34.1l9.3 9.3M235 34.1l9.2 9.3M235.5 34.1l9.3 9.3M236.1 34.1l9.3 9.3M236.6 34.1l3.1 3.1M237.2 34.1l2.5 2.5M237.8 34.1l1.9 2M238.3 34.1l1.4 1.4M238.9 34.1l.8 .9M239.9 37.4l6.5 6.5M240.5 37.4l7 7.1"/>
<path d="M241.1 37.4l7.6 7.6M241.6 37.4l8.2 8.2M242.2 37.4l8.7 8.8M242.7 37.4l9.2 9.2M243.8 38l3.2 3.1M245.1 38.7l1.6 1.6M115.9 42.1l2.9 2.9M115.9 41.6l3.4 3.4M115.9 41l4 4M115.9 40.5l4.6 4.5M115.9 43.8l1.2 1.2M115.9 43.3l1.8 1.7"/>
<path d="M115.9 42.7l2.3 2.3M115.9 44.9l.1 .1M115.9 44.4l.7 .6M125 42.2l1.8 1.9M130.3 42.5l.5 .5M131.8 43.5l.8 .7M131.8 42.9l1.3 1.3M131.8 44l.2 .2M132 42.5l1.7 1.7M132.4 42.4l1.9 1.8M132.4 41.8l2.4 2.4M132.4 40.7l3.6 3.5"/>
<path d="M132.4 40.1l4.1 4.1M132.4 41.2l3 3M154.3 45.2l.3 .2M154.3 44.6l.8 .8M156.3 43.2l.6 .6M156.3 42.7l1.2 1.1M204.8 42.7l.7 .7M204.8 42.2l1.3 1.2M204.8 41.6l1.8 1.8M204.8 41.1l2.4 2.3M204.8 40.5l3 2.9M204.9 43.3l.1 .1"/>
<path d="M206.8 51.4l10 10M206.9 52.2l9.3 9.2M207.3 51.4l10 10M207.4 53.2l8.3 8.2M207.9 51.4l10 10M208 54.3l7.1 7.1M208.5 51.4l10 10M208.7 55.6l5.8 5.8M209 51.4l10 10M209.6 51.4l10 10M209.8 57.3l4.2 4.1M210.1 51.4l12.4 12.4"/>
<path d="M210.7 51.4l12.3 12.3M211.3 51.4l11.7 11.8M211.8 51.4l11.2 11.2M212.4 51.4l10.6 10.7M213 51.4l10 10.1M213.5 51.4l9.5 9.6M214.1 51.4l8.9 9M214.6 51.4l8.4 8.4M215.2 51.4l7.8 7.9M215.8 51.4l7.2 7.3M216.3 51.4l6.7 6.7M216.9 51.4l6.1 6.2"/>
<path d="M217.5 51.4l5.9 6M218 51.4l9.3 9.3M218.6 51.4l9.3 9.3M219.1 51.4l9.3 9.3M219.7 51.4l9.3 9.3M220.2 51.4l9.3 9.3M220.8 51.4l9.3 9.3M221.4 51.4l9.2 9.3M221.9 51.4l9.3 9.3M222.5 51.4l9.3 9.3M223.1 51.4l9.2 9.3M223.6 51.4l9.3 9.3"/>
<path d="M223.8 59.5l1.2 1.2M223.8 58.4l2.4 2.3M223.8 58.9l1.8 1.8M223.8 57.8l2.9 2.9M224.2 51.4l9.3 9.3M224.8 51.4l9.2 9.3M225.3 51.4l9.3 9.3M225.8 51.4l9.3 9.3M226.4 51.4l9.3 9.3M227 51.4l9.3 9.3M227.5 51.4l9.3 9.3M228.1 51.4l9.3 9.3"/>
<path d="M228.7 51.4l9.2 9.3M229.2 51.4l9.3 9.3M229.8 51.4l9.2 9.2M230.4 51.4l8.9 9M230.9 51.4l8.6 8.7M231.5 51.4l8.2 8.3M232 51.4l7.7 7.7M232.6 51.4l7.1 7.2M233.2 51.4l6.5 6.6M233.7 51.4l6 6M234.3 51.4l6 6M234.8 51.4l6 6"/>
<path d="M235.4 51.4l6 6M236 51.4l6 6M236.5 51.4l6 6M237.1 51.4l5.9 6M237.7 51.4l5.7 5.8M238.2 51.4l5.5 5.6M238.8 51.4l5.3 5.4M239.3 51.4l5.1 5.1M239.9 51.4l4.9 4.9M240.5 51.4l4.6 4.8M241 51.4l4.5 4.5M241.6 51.4l4.3 4.3"/>
<path d="M242.1 51.4l4.1 4.1M242.7 51.4l3.8 3.8M243.3 51.4l3.3 3.4M243.8 51.4l3 3M244.4 51.4l2.5 2.6M244.9 51.4l2.2 2.2M245.5 51.4l2 2M245.9 51.2l1.9 2M246.2 51l2 2M246.6 50.8l1.9 2M247 50.7l1.9 1.9M247.1 41.3l5.4 5.3"/>
<path d="M247.4 50.5l1.8 1.9M247.7 50.3l1.9 1.9M248.1 50.1l1.9 1.9M248.5 42l4.5 4.6M248.5 49.9l1.8 1.8M248.8 49.7l1.9 1.8M249.2 49.5l1.8 1.9M249.6 49.3l1.8 1.8M249.8 42.8l3.8 3.8M250 49.2l1.7 1.7M250.3 49l1.8 1.7M250.7 48.8l1.7 1.7"/>
<path d="M251.1 43.6l3.1 3M251.1 48.6l1.7 1.7M251.5 48.4l1.7 1.7M251.8 48.2l1.7 1.7M252.4 48.2l1.5 1.5M252.4 44.3l2.3 2.3M253 48.2l1.2 1.3M253.5 48.2l1.1 1.1M253.8 45.1l1.2 1.2M254.1 48.2l.9 .9M254.7 48.2l.3 .4M219.8 63.4l.5 .4"/>
<path d="M219.8 62.2l1.6 1.6M219.8 62.8l1.1 1M219.8 61.7l2.2 2.1"/>
</g>
<g font-size="6.3">
<text x="109.3" y="11.8">D-D</text>
<text x="231.2" y="13.7">III</text>
<text x="171.7" y="18.8">III</text>
<text x="226.8" y="22.4">4 : 1</text>
<text x="64.7" y="80.3">D</text>
<text x="176.3" y="80.3">D</text>
</g>
<text font-size="5.6" x="208.8" y="188.3">捷鑫华科技有限公司</text>
<g font-size="4.4">
<text x="16.5" y="8.6">版 本</text>
<text x="34.5" y="8.6">A1.1</text>
<text x="163.4" y="11.4">铬锆铜</text>
<text x="15.1" y="13.7">物料编码</text>
<text x="28.9" y="14.2">200104008195</text>
<text x="54.8" y="13.4">钛合金喉管</text>
<text x="108.6" y="16.5">0.3</text>
<text x="117.9" y="16.5">4.4</text>
<text x="139.8" y="16.5">15.6</text>
<text x="269.5" y="17.3">其余</text>
<text x="278.2" y="12.3">3.2</text>
<text x="93.8" y="19.1">铬锆铜</text>
<text x="129" y="22">0.5</text>
<text x="137.8" y="24.8">15.4</text>
<text x="258.9" y="28.9" transform="rotate(-90 258.9 28.9)">0.4</text>
<text x="265.3" y="29.5" transform="rotate(-90 265.3 29.5)">0.8</text>
<text x="55.4" y="33.3">1.6</text>
<text x="63.3" y="31.4">C0.1</text>
<text x="99.7" y="30.9" transform="rotate(-90 99.7 30.9)">0.2</text>
<text x="106.9" y="30.9" transform="rotate(-90 106.9 30.9)">0.3</text>
<text x="177.5" y="33.3">1.6</text>
<text x="276.2" y="46" transform="rotate(-90 276.2 46)">4</text>
<text x="282.2" y="46" transform="rotate(-90 282.2 46)">5</text>
<text x="286.6" y="47.5" transform="rotate(-90 286.6 47.5)">6.6</text>
<text x="31.3" y="53.6">2xR2.8</text>
<text x="130.5" y="49.6" transform="rotate(-90 130.5 49.6)">4.8</text>
<text x="271.1" y="48.3" transform="rotate(-90 271.1 48.3)">3.11</text>
<text x="55.2" y="55.3">2x</text>
<text x="62.4" y="55.3">2.6</text>
<text x="89.6" y="54.6" transform="rotate(-90 89.6 54.6)">2.4</text>
<text x="120.2" y="54.5">20</text>
<text x="19.4" y="62.3">2x2xR1.3</text>
<text x="97.5" y="60.5">26.1</text>
<text x="258.6" y="65.7">0.8</text>
<text x="260.1" y="70.1">2</text>
<text x="257" y="76.2">2.16</text>
<text x="22.8" y="83.9" transform="rotate(-90 22.8 83.9)">12.4</text>
<text x="29.5" y="81.6" transform="rotate(-90 29.5 81.6)">7</text>
<text x="257" y="82.7">3.03</text>
<text x="257" y="87">3.83</text>
<text x="246.7" y="93.3">7.8</text>
<text x="138.4" y="98.2">15.3</text>
<text x="156.5" y="98.2">0.8</text>
<text x="58.8" y="102.9">4.1</text>
<text x="86.3" y="106.8">21.5</text>
<text x="121.4" y="106.1" transform="rotate(-90 121.4 106.1)">0.4</text>
<text x="146.6" y="107.1" transform="rotate(-90 146.6 107.1)">0.6</text>
<text x="48.9" y="110.6">9</text>
<text x="176.6" y="116.8" transform="rotate(-90 176.6 116.8)">3.5</text>
<text x="109.1" y="124.1">2</text>
<text x="185.5" y="124.5" transform="rotate(-90 185.5 124.5)">8.1</text>
<text x="227.9" y="125">12</text>
<text x="248.6" y="125">3</text>
<text x="125.8" y="131.4">12</text>
<text x="143.1" y="131.4">3</text>
<text x="256.8" y="137.9">C0.5</text>
<text x="107.3" y="142.6">1.4</text>
<text x="126.2" y="139.3">2</text>
<text x="228.6" y="138.9" transform="rotate(-90 228.6 138.9)">1.4</text>
<text x="106.4" y="151.4" transform="rotate(-90 106.4 151.4)">4.2</text>
<text x="221" y="203.2">1</text>
</g>
<g font-size="4.4" fill="#f00">
<text x="235.1" y="143" transform="rotate(-90 235.1 143)">0.3</text>
<text x="229.1" y="170.4">1.8</text>
<text x="237.6" y="170.4">5</text>
</g>
<g font-size="3.8">
<text x="171.3" y="203.2">共1张</text>
<text x="182.3" y="203.2">第1张</text>
</g>
<g font-size="3.5">
<text x="32.5" y="156.2">技术要求：</text>
<text x="32.5" y="159.7">1.去毛刺，锐角倒钝；</text>
<text x="32.5" y="163.3">2.未注倒角C0.2；</text>
<text x="32.5" y="166.8">3.带*号的尺寸为重点尺寸；</text>
<text x="32.5" y="170.3">4.未注尺寸参照3D图；</text>
<text x="32.5" y="173.8">5.表面防止刮花、碰伤、压伤、变形等不良。</text>
<text x="32.5" y="177.4">6.零件3个铆压一体。要求高温打印，老化无溢胶；</text>
<text x="158.9" y="184.9">设 计</text>
<text x="170.9" y="184.9">王恩达</text>
<text x="183.4" y="184.9">2024/3/7</text>
<text x="254.7" y="184.7">材料</text>
<text x="268.8" y="184.7">材质 &lt;未指定&gt;</text>
<text x="158.9" y="190.8">审核</text>
<text x="254.9" y="190.7">机型</text>
<text x="274.6" y="190.8">SV05P</text>
<text x="158.9" y="196.5">批 准</text>
<text x="200.9" y="196.9">阶段标记</text>
<text x="219.3" y="196.9">数量</text>
<text x="231.2" y="196.9">重量</text>
<text x="243.1" y="196.9">比例</text>
<text x="254.9" y="196.9">图号</text>
<text x="267.4" y="197.3">JXHSV05P-06024-a</text>
<text x="231.8" y="202.5">0.0</text>
<text x="243.4" y="203.2">2:1</text>
<text x="254.5" y="202.5">名称</text>
<text x="273.8" y="201.8">加热块</text>
</g>
<g font-size="3.1">
<text x="258.9" y="22.8" transform="rotate(-90 258.9 22.8)">±0.03</text>
<text x="86.4" y="48.5" transform="rotate(-90 86.4 48.5)">-0.01</text>
<text x="89.5" y="48.5" transform="rotate(-90 89.5 48.5)">-0.03</text>
<text x="94" y="103.7">+0.05</text>
<text x="95.5" y="106.8">0</text>
<text x="182.4" y="118.4" transform="rotate(-90 182.4 118.4)">+0.05</text>
<text x="185.5" y="116.8" transform="rotate(-90 185.5 116.8)">0</text>
<text x="251.7" y="125">±0.05</text>
</g>
<text font-size="3.1" fill="#f00" x="235.1" y="136.8" transform="rotate(-90 235.1 136.8)">±0.05</text>
<g font-size="2.5">
<text x="100.8" y="184">线性公差按GB/T1804-m级执行；形位公差按GB/T1184-K级执行</text>
<text x="95.1" y="188.8">线性基本尺</text>
<text x="95.1" y="191.3">寸分段的极</text>
<text x="105.3" y="189.1">＞6～30</text>
<text x="112.9" y="189.1">＞30～120</text>
<text x="120.2" y="188.9">＞120～400</text>
<text x="129.2" y="188.9">＞400～1000</text>
<text x="138.1" y="189.1">＞1000～2000</text>
<text x="147.8" y="189.1">＞2000～4000</text>
<text x="95.1" y="193.8">限偏差数值</text>
<text x="105.9" y="193.8">±0.2</text>
<text x="114.1" y="193.8">±0.3</text>
<text x="122.2" y="193.8">±0.5</text>
<text x="130.7" y="193.8">±0.8</text>
<text x="139.8" y="193.8">±1.2</text>
<text x="150.2" y="193.8">±2</text>
<text x="32.2" y="203.2">版本</text>
<text x="32.3" y="198.6">A1.1</text>
<text x="37.2" y="198.6">修订线</text>
<text x="38.1" y="203.2">标记</text>
<text x="58.3" y="203.2">变更内容</text>
<text x="58.4" y="198.6">增加直径数字标注</text>
<text x="85.3" y="203.2">日期</text>
<text x="85.4" y="198.6">2024.3.1</text>
<text x="94.8" y="198.3">直线度和平</text>
<text x="94.8" y="200.7">面度的未注</text>
<text x="96.6" y="203.2">公差值</text>
<text x="105.9" y="198.7">≤10</text>
<text x="106.6" y="203.2">0.05</text>
<text x="113.2" y="198.7">＞10～30</text>
<text x="115" y="203.2">0.1</text>
<text x="120.6" y="198.7">＞30～100</text>
<text x="123.2" y="203.2">0.2</text>
<text x="129.1" y="198.7">＞100～300</text>
<text x="131.5" y="203.2">0.4</text>
<text x="138.4" y="198.7">＞300～1000</text>
<text x="141.3" y="203.2">0.6</text>
<text x="147.8" y="198.7">＞1000～3000</text>
<text x="150.4" y="203.2">0.8</text>
</g>
</svg>
